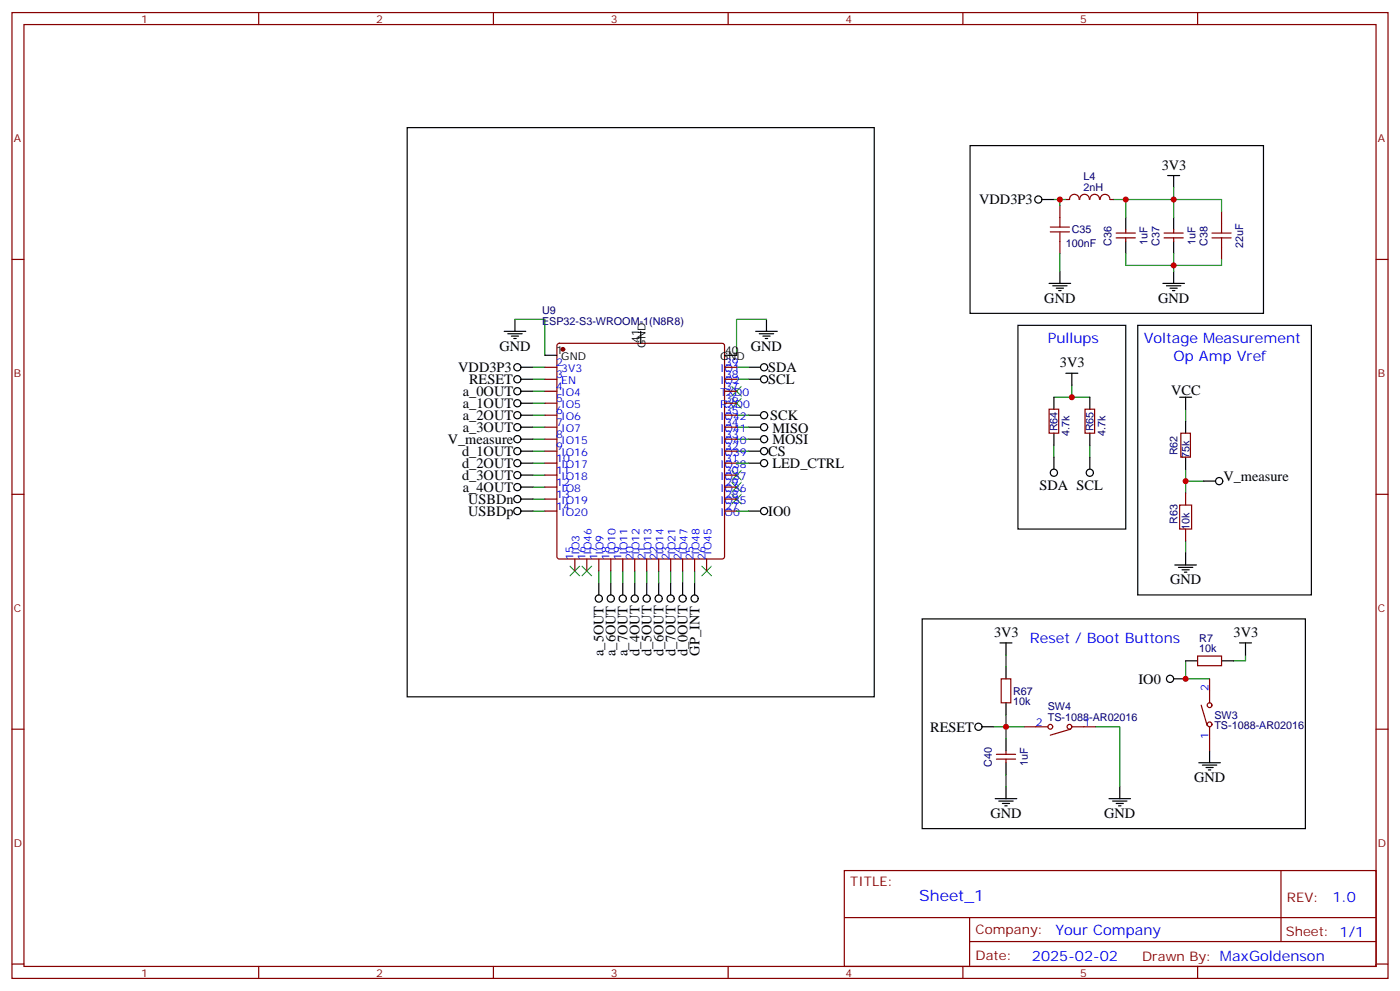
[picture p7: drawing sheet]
<svg xmlns="http://www.w3.org/2000/svg" width="412mm" height="292mm" viewBox="0 0 412 292" stroke-linecap="round" stroke-linejoin="round" font-family="sans-serif">
<g fill="none" stroke="#870000" stroke-width=".35">
<path d="M3.5 3.7h405.4v284.3h-405.4zM7.1 7.2h398.2v277.3h-398.2zM76.2 3.7v3.5M145.3 3.7v3.5M214.5 3.7v3.5M283.6 3.7v3.5M352.8 3.7v3.5M314 58.7h1M315.1 58.7a1.41 1.41 0 0 1 1.4-1.5 1.41 1.41 0 0 1 1.4 1.5M318.1 58.7a1.41 1.41 0 0 1 1.4-1.5 1.41 1.41 0 0 1 1.4 1.5M321.1 58.7a1.41 1.41 0 0 1 1.4-1.5 1.41 1.41 0 0 1 1.4 1.5M324.1 58.7a1.41 1.41 0 0 1 1.4-1.5 1.41 1.41 0 0 1 1.4 1.5"/>
<path d="M327 58.7h1.1M3.5 76.4h3.6M312.2 60.5v3.5M312.2 71.1v3.5M328.8 70h5.6M328.8 68.6h5.6M331.6 67.6v1M331.6 70v1.1M342.9 70h5.6M342.9 68.6h5.6M345.7 67.6v1M345.7 70v1.1"/>
<path d="M359.8 62.3v3.5M359.8 72.8v3.6M405.3 76.4h3.6M160.5 108.1h3.5M160.5 111.7h3.5M160.5 115.2h3.5M160.5 118.7h3.5M164.3 101.3l.4-.2h48l.5 .2 .2 .5v62.1l-.2 .5-.5 .2h-48l-.5-.3-.2-.4v-62.1zM213.4 108.1h3.6M213.4 111.7h3.6M213.4 115.2h3.6M213.4 118.7h3.6"/>
<path d="M160.5 122.2h3.5M160.5 125.8h3.5M160.5 129.3h3.5M160.5 132.8h3.5M160.5 136.3h3.5M160.5 139.9h3.5M213.4 122.2h3.6M213.4 125.8h3.6M213.4 129.3h3.6M213.4 132.8h3.6M213.4 136.3h3.6M213.4 139.9h3.6"/>
<path d="M309 120.5h2.9v7h-2.9zM319.6 120.5h2.8v7h-2.8zM347.8 127.5h2.9v7.1h-2.9zM3.5 145.5h3.6M160.5 143.4h3.5M160.5 146.9h3.5M160.5 150.5h3.5M213.4 143.4h3.6M213.4 146.9h3.6M213.4 150.5h3.6M349.2 145.2v3.5M349.2 155.8v3.5"/>
<path d="M405.3 145.5h3.6M169.3 164.6v3.5M172.9 164.6v3.5M176.4 164.6v3.5M179.9 164.6v3.5M183.4 164.6v3.5M187 164.6v3.5M190.5 164.6v3.5M194 164.6v3.5M197.6 164.6v3.5M201.1 164.6v3.5M204.6 164.6v3.5"/>
<path d="M208.1 164.6v3.5M294.9 199.8h2.8v7.1h-2.8zM352.8 193.1h7v2.9h-7zM356.3 199.8v7.1M3.5 214.7h3.6M301.6 214h7.1M315.4 214.7l-6 1.7M315.7 214h7.1M353.8 207.6l1.8 6M356.3 214v7M405.3 214.7h3.6M293.5 222.1h5.7"/>
<path d="M293.5 223.5h5.7M296.3 221v1.1M296.3 223.5v1M248.7 256.3h156.6v28.2h-156.6zM377.3 256.3v20.9M248.7 270.1h156.5M285.6 277.2h119.6M285.6 270.1v14.2M3.5 283.8h3.6M76.2 284.5v3.5M145.3 284.5v3.5M214.5 284.5v3.5"/>
<path d="M283.6 284.5v3.5M352.8 284.5v3.5M405.3 283.8h3.6"/>
<circle cx="309.4" cy="214" r=".71"/>
<circle cx="315" cy="214" r=".71"/>
<circle cx="356.3" cy="213.3" r=".71"/>
<circle cx="356.3" cy="207.6" r=".71"/>
</g>
<g fill="none" stroke="#3c3" stroke-width=".35">
<path d="M215.5 113.8l2.9 2.8M215.5 117.3l2.9 2.8M218.4 113.8l-2.9 2.8M218.4 117.3l-2.9 2.8M215.5 138.5l2.9 2.8M218.4 138.5l-2.9 2.8M215.5 145.5l2.9 2.8M215.5 142l2.9 2.8M218.4 145.5l-2.9 2.8M218.4 142l-2.9 2.8M167.9 166.7l2.8 2.8M170.7 166.7l-2.8 2.8"/>
<path d="M171.4 166.7l2.9 2.8M174.3 166.7l-2.9 2.8M206.7 166.7l2.8 2.8M209.5 166.7l-2.8 2.8"/>
</g>
<g fill="none" stroke="#000" stroke-width=".35">
<path d="M119.9 37.6h137.6v167.5h-137.6zM285.8 42.9h86.4v49.4h-86.4zM306.9 58.7h3.5M344 51.7h3.5M345.7 51.7v3.5M312.2 79.9v3.5M331.6 64v3.6M331.6 71.1v3.5M345.7 64v3.6M345.7 71.1v3.5M345.7 79.9v3.5M148.5 97.5h6.4"/>
<path d="M149.6 98.2h4.2M150.6 99h2.2M151.3 99.7h.7M151.7 94v3.5M188.7 97.5v3.6M222.6 97.5h6.4M223.7 98.2h4.2M224.7 99h2.1M225.4 99.7h.7M225.8 94v3.5M299.9 95.8h31.7v60h-31.7zM309 83.4h6.4"/>
<path d="M310.1 84.1h4.2M311.1 84.8h2.2M311.9 85.5h.7M335.1 95.8h51.2v79.4h-51.2zM342.5 83.4h6.4M343.6 84.1h4.2M344.7 84.8h2.1M345.4 85.5h.7M153.5 108.1h3.5M153.5 111.7h3.5M153.5 115.2h3.5M153.5 118.7h3.5"/>
<path d="M160.5 104.6h3.5M213.4 104.6h3.6M220.5 108.1h3.5M220.5 111.7h3.5M310.4 116.9v3.6M314 109.9h3.5M315.7 109.9v3.5M321 116.9v3.6M347.5 116.9h3.5M349.2 116.9v3.6M153.5 122.2h3.5M153.5 125.8h3.5"/>
<path d="M153.5 132.8h3.5M153.5 136.3h3.5M153.5 139.9h3.5M153.5 129.3h3.5M220.5 122.2h3.5M220.5 125.8h3.5M220.5 132.8h3.5M220.5 136.3h3.5M220.5 129.3h3.5M310.4 127.5v3.6M310.4 134.6v3.5M321 127.5v3.6"/>
<path d="M321 134.6v3.5M349.2 124v3.5M349.2 134.6v3.5M153.5 150.5h3.5M153.5 143.4h3.5M153.5 146.9h3.5M220.5 150.5h3.5M354.5 141.6h3.6M176.4 171.6v3.6M179.9 171.6v3.6M183.4 171.6v3.6M187 171.6v3.6"/>
<path d="M190.5 171.6v3.6M194 171.6v3.6M197.6 171.6v3.6M201.1 171.6v3.6M204.6 171.6v3.6M346.1 166.3h6.3M347.1 167h4.3M348.2 167.7h2.1M348.9 168.5h.7M349.2 162.8v3.5M271.6 182.2h112.9v61.7h-112.9zM294.6 189.3h3.5"/>
<path d="M296.3 189.3v3.5M296.3 196.3v3.5M345.7 199.8h3.5M349.2 194.6h3.6M359.8 194.6h3.6M365.1 189.3h3.6M366.9 189.3v3.5M289.3 214h3.5M296.3 206.9v3.5M296.3 217.5v3.5M293.2 235.1h6.3M294.2 235.8h4.2"/>
<path d="M295.3 236.5h2.1M296 237.2h.7M296.3 224.5v3.6M296.3 231.6v3.5M326.7 235.1h6.3M327.7 235.8h4.3M328.8 236.5h2.1M329.5 237.2h.7M329.8 231.6v3.5M353.1 224.5h6.4M354.2 225.2h4.2M355.2 226h2.2"/>
<path d="M356 226.7h.7M356.3 221v3.5"/>
<circle cx="305.9" cy="58.7" r="1.06"/>
<circle cx="152.4" cy="118.7" r="1.06"/>
<circle cx="152.4" cy="115.2" r="1.06"/>
<circle cx="152.4" cy="111.7" r="1.06"/>
<circle cx="152.4" cy="108.1" r="1.06"/>
<circle cx="225.1" cy="111.7" r="1.06"/>
<circle cx="225.1" cy="108.1" r="1.06"/>
<circle cx="152.4" cy="132.8" r="1.06"/>
<circle cx="152.4" cy="139.9" r="1.06"/>
<circle cx="152.4" cy="122.2" r="1.06"/>
<circle cx="152.4" cy="125.8" r="1.06"/>
<circle cx="152.4" cy="129.3" r="1.06"/>
<circle cx="152.4" cy="136.3" r="1.06"/>
<circle cx="225.1" cy="132.8" r="1.06"/>
<circle cx="225.1" cy="122.2" r="1.06"/>
<circle cx="225.1" cy="136.3" r="1.06"/>
<circle cx="225.1" cy="125.8" r="1.06"/>
<circle cx="225.1" cy="129.3" r="1.06"/>
<circle cx="310.4" cy="139.2" r="1.06"/>
<circle cx="321" cy="139.2" r="1.06"/>
<circle cx="152.4" cy="143.4" r="1.06"/>
<circle cx="152.4" cy="146.9" r="1.06"/>
<circle cx="152.4" cy="150.5" r="1.06"/>
<circle cx="225.1" cy="150.5" r="1.06"/>
<circle cx="359.1" cy="141.6" r="1.06"/>
<circle cx="176.4" cy="176.2" r="1.06"/>
<circle cx="179.9" cy="176.2" r="1.06"/>
<circle cx="183.4" cy="176.2" r="1.06"/>
<circle cx="187" cy="176.2" r="1.06"/>
<circle cx="190.5" cy="176.2" r="1.06"/>
<circle cx="194" cy="176.2" r="1.06"/>
<circle cx="197.6" cy="176.2" r="1.06"/>
<circle cx="201.1" cy="176.2" r="1.06"/>
<circle cx="204.6" cy="176.2" r="1.06"/>
<circle cx="344.7" cy="199.8" r="1.06"/>
<circle cx="288.2" cy="214" r="1.06"/>
</g>
<g fill="none" stroke="#008700" stroke-width=".35">
<path d="M310.4 58.7h3.6M312.2 58.7v1.8M328.1 58.7h31.7v3.6M331.6 58.7v5.3M345.7 55.2v8.8M312.2 74.6v5.3M331.6 74.6v3.5h14.1v1.8M345.7 74.6v3.5h14.1v-1.7M151.7 94h8.8v10.6M225.8 94h-8.8v10.6M157 108.1h3.5M157 111.7h3.5"/>
<path d="M157 118.7h3.5M157 115.2h3.5M217 108.1h3.5M217 111.7h3.5M315.7 113.4v3.5h-5.3M315.7 116.9h5.3M157 139.9h3.5M157 136.3h3.5M157 132.8h3.5M157 129.3h3.5M157 125.8h3.5M157 122.2h3.5"/>
<path d="M217 136.3h3.5M217 132.8h3.5M217 129.3h3.5M217 125.8h3.5M217 122.2h3.5M310.4 131.1v3.5M321 131.1v3.5M349.2 138.1v3.5h5.3M349.2 120.5v3.5M157 143.4h3.5M157 146.9h3.5M157 150.5h3.5"/>
<path d="M217 150.5h3.5M349.2 141.6v3.6M349.2 159.3v3.5M176.4 168.1v3.5M179.9 168.1v3.5M183.4 168.1v3.5M187 168.1v3.5M190.5 168.1v3.5M194 168.1v3.5M197.6 168.1v3.5M201.1 168.1v3.5M204.6 168.1v3.5"/>
<path d="M296.3 192.8v3.5M349.2 194.6v5.2h7.1M366.9 192.8v1.8h-3.5M292.8 214h8.8M296.3 210.4v7.1M322.8 214h7v17.6M296.3 228.1v3.5"/>
</g>
<path d="M309.4 68.3h5.6M309.4 66.9h5.6M312.2 64v2.9M312.2 68.3v2.8M357 70h5.7M357 68.6h5.7M359.8 65.8v2.8M359.8 70v2.8M347.5 148.7h3.5v7.1h-3.5z" fill="none" stroke="#a10000" stroke-width=".35"/>
<circle cx="165.8" cy="102.8" r=".53" fill="#870000" stroke="#870000" stroke-width=".35"/>
<g fill="#c00">
<circle cx="349.3" cy="141.6" r=".88"/>
<circle cx="315.7" cy="116.9" r=".88"/>
<circle cx="345.7" cy="58.7" r=".88"/>
<circle cx="331.6" cy="58.7" r=".88"/>
<circle cx="345.7" cy="78.1" r=".88"/>
<circle cx="312.2" cy="58.7" r=".88"/>
<circle cx="349.3" cy="199.8" r=".88"/>
<circle cx="296.3" cy="214" r=".88"/>
</g>
<text font-size="4.6" fill="#00f" x="270.8" y="265.3">Sheet_1</text>
<g font-size="4.2">
<text x="342.2" y="49.9">3V3</text>
<text x="288.5" y="60.2">VDD3P3</text>
<text x="307.6" y="89.1">GND</text>
<text x="341.1" y="89.1">GND</text>
<text x="147.1" y="103.2">GND</text>
<text x="221.2" y="103.2">GND</text>
<text x="135" y="109.6">VDD3P3</text>
<text x="138.2" y="113.1">RESET</text>
<text x="226.3" y="109.5">SDA</text>
<text x="226.3" y="113.1">SCL</text>
<text x="312.2" y="108.1">3V3</text>
<text x="136.4" y="116.6">a_0OUT</text>
<text x="345" y="116.2">VCC</text>
<text x="136.4" y="120.1">a_1OUT</text>
<text x="136.4" y="123.6">a_2OUT</text>
<text x="226.9" y="123.7">SCK</text>
<text x="131.9" y="130.7">V_measure</text>
<text x="136.4" y="127.2">a_3OUT</text>
<text x="227.5" y="130.7">MOSI</text>
<text x="227.5" y="127.5">MISO</text>
<text x="136.1" y="134.2">d_1OUT</text>
<text x="136.1" y="137.8">d_2OUT</text>
<text x="226.3" y="134.2">CS</text>
<text x="227.5" y="137.7">LED_CTRL</text>
<text x="136.1" y="141.3">d_3OUT</text>
<text x="360.4" y="141.6">V_measure</text>
<text x="136.4" y="144.8">a_4OUT</text>
<text x="137.9" y="148.4">USBDn</text>
<text x="306.2" y="144.2">SDA SCL</text>
<text x="137.9" y="151.9">USBDp</text>
<text x="226.3" y="151.9">IO0</text>
<text x="344.7" y="172">GND</text>
<text x="292.8" y="187.5">3V3</text>
<text x="363.4" y="187.5">3V3</text>
<text x="177.8" y="193.1" transform="rotate(-90 177.8 193.1)">a_5OUT</text>
<text x="181.3" y="193.1" transform="rotate(-90 181.3 193.1)">a_6OUT</text>
<text x="184.8" y="193.1" transform="rotate(-90 184.8 193.1)">a_7OUT</text>
<text x="188.4" y="193.3" transform="rotate(-90 188.4 193.3)">d_4OUT</text>
<text x="191.9" y="193.3" transform="rotate(-90 191.9 193.3)">d_5OUT</text>
<text x="195.5" y="193.3" transform="rotate(-90 195.5 193.3)">d_6OUT</text>
<text x="199" y="193.3" transform="rotate(-90 199 193.3)">d_7OUT</text>
<text x="202.5" y="193.3" transform="rotate(-90 202.5 193.3)">d_0OUT</text>
<text x="206" y="193" transform="rotate(-90 206 193)">GP_INT</text>
<text x="335.4" y="201.3">IO0</text>
<text x="274" y="215.4">RESET</text>
<text x="351.7" y="230.2">GND</text>
<text x="291.7" y="240.8">GND</text>
<text x="325.3" y="240.8">GND</text>
</g>
<g font-size="4.2" fill="#00f">
<text x="308.7" y="101.1">Pullups</text>
<text x="336.9" y="101.1">Voltage Measurement</text>
<text x="345.7" y="106.4">Op Amp Vref</text>
<text x="303.4" y="189.3">Reset / Boot Buttons</text>
<text x="392.5" y="265.6">1.0</text>
<text x="310.9" y="275.1">Your Company</text>
<text x="304" y="282.9">2025-02-02</text>
</g>
<g font-size="3.9" fill="#800">
<text x="250.5" y="260.9">TITLE:</text>
<text x="379.1" y="265.6">REV:</text>
<text x="287.4" y="275.1">Company:</text>
<text x="378.7" y="275.7">Sheet: 1/1</text>
<text x="287.4" y="282.8">Date:</text>
<text x="336.4" y="282.8">Drawn By: MaxGoldenson</text>
</g>
<g font-size="3.2" fill="#800">
<text x="41.6" y="6.7">1</text>
<text x="110.8" y="6.7">2</text>
<text x="179.9" y="6.7">3</text>
<text x="249.1" y="6.7">4</text>
<text x="318.2" y="6.7">5</text>
<text x="4.1" y="41.8">A</text>
<text x="405.9" y="41.8">A</text>
<text x="4.1" y="110.9">B</text>
<text x="405.9" y="110.9">B</text>
<text x="4.1" y="180.1">C</text>
<text x="405.9" y="180.1">C</text>
<text x="4.1" y="249.2">D</text>
<text x="405.9" y="249.2">D</text>
<text x="41.6" y="287.5">1</text>
<text x="110.8" y="287.5">2</text>
<text x="179.9" y="287.5">3</text>
<text x="249.1" y="287.5">4</text>
<text x="318.2" y="287.5">5</text>
</g>
<g font-size="3.2" fill="#000080">
<text x="319.2" y="53">L4</text>
<text x="319.2" y="56.2">2nH</text>
<text x="315.7" y="68.7">C35</text>
<text x="314" y="72.8">100nF</text>
<text x="327.5" y="72.3" transform="rotate(-90 327.5 72.3)">C36</text>
<text x="338" y="72.2" transform="rotate(-90 338 72.2)">1uF</text>
<text x="341.6" y="72.3" transform="rotate(-90 341.6 72.3)">C37</text>
<text x="352.1" y="72.2" transform="rotate(-90 352.1 72.2)">1uF</text>
<text x="355.7" y="72.3" transform="rotate(-90 355.7 72.3)">C38</text>
<text x="366.2" y="73.1" transform="rotate(-90 366.2 73.1)">22uF</text>
<text x="159.7" y="95.5">ESP32-S3-WROOM-1(N8R8)</text>
<text x="159.7" y="92.5">U9</text>
<text x="311.6" y="127" transform="rotate(-90 311.6 127)">R64</text>
<text x="315.1" y="128.3" transform="rotate(-90 315.1 128.3)">4.7k</text>
<text x="322.1" y="127" transform="rotate(-90 322.1 127)">R65</text>
<text x="325.7" y="128.3" transform="rotate(-90 325.7 128.3)">4.7k</text>
<text x="346.9" y="134.1" transform="rotate(-90 346.9 134.1)">R62</text>
<text x="350.4" y="134.9" transform="rotate(-90 350.4 134.9)">75k</text>
<text x="346.9" y="154.3" transform="rotate(-90 346.9 154.3)">R63</text>
<text x="350.4" y="156.1" transform="rotate(-90 350.4 156.1)">10k</text>
<text x="353.3" y="188.9">R7</text>
<text x="353.3" y="192.1">10k</text>
<text x="298.4" y="207.7">10k</text>
<text x="298.4" y="204.5">R67</text>
<text x="308.6" y="209">SW4</text>
<text x="308.6" y="212.2">TS-1088-AR02016</text>
<text x="357.7" y="214.7">TS-1088-AR02016</text>
<text x="357.7" y="211.6">SW3</text>
<text x="292.2" y="225.8" transform="rotate(-90 292.2 225.8)">C40</text>
<text x="302.8" y="225.6" transform="rotate(-90 302.8 225.6)">1uF</text>
</g>
<g font-size="3.2">
<text x="188.4" y="100.9" transform="rotate(-90 188.4 100.9)">41</text>
<text x="163.9" y="104.2">1</text>
<text x="165.3" y="106">GND</text>
<text x="190.1" y="102.4" transform="rotate(-90 190.1 102.4)">GND</text>
<text x="212.1" y="106">GND</text>
<text x="213.6" y="104.2">40</text>
</g>
<g font-size="3.2" fill="#00f">
<text x="163.9" y="107.8">2</text>
<text x="213.6" y="107.8">39</text>
<text x="163.9" y="111.3">3</text>
<text x="165.3" y="109.5">3V3</text>
<text x="165.3" y="113.1">EN</text>
<text x="212.1" y="113.1">IO2</text>
<text x="212.1" y="109.5">IO1</text>
<text x="213.6" y="111.3">38</text>
<text x="163.9" y="114.8">4</text>
<text x="163.9" y="118.4">5</text>
<text x="165.3" y="116.6">IO4</text>
<text x="212.1" y="116.6">TXD0</text>
<text x="213.6" y="118.4">36</text>
<text x="213.6" y="114.8">37</text>
<text x="163.9" y="121.9">6</text>
<text x="163.9" y="125.4">7</text>
<text x="165.3" y="120.1">IO5</text>
<text x="165.3" y="123.6">IO6</text>
<text x="212.1" y="123.6">IO42</text>
<text x="212.1" y="120.1">RXD0</text>
<text x="213.6" y="125.4">34</text>
<text x="213.6" y="121.9">35</text>
<text x="163.9" y="128.9">8</text>
<text x="165.3" y="127.2">IO7</text>
<text x="165.3" y="130.7">IO15</text>
<text x="212.1" y="130.7">IO40</text>
<text x="212.1" y="127.2">IO41</text>
<text x="213.6" y="128.9">33</text>
<text x="163.9" y="132.5">9</text>
<text x="163.9" y="136">10</text>
<text x="165.3" y="134.2">IO16</text>
<text x="165.3" y="137.8">IO17</text>
<text x="212.1" y="137.8">IO38</text>
<text x="212.1" y="134.2">IO39</text>
<text x="213.6" y="136">31</text>
<text x="213.6" y="132.5">32</text>
<text x="163.9" y="139.5">11</text>
<text x="163.9" y="143.1">12</text>
<text x="165.3" y="141.3">IO18</text>
<text x="212.1" y="141.3">IO37</text>
<text x="213.6" y="143.1">29</text>
<text x="213.6" y="139.5">30</text>
<text x="163.9" y="146.6">13</text>
<text x="165.3" y="144.8">IO8</text>
<text x="165.3" y="148.3">IO19</text>
<text x="212.1" y="148.3">IO35</text>
<text x="212.1" y="144.8">IO36</text>
<text x="213.6" y="146.6">28</text>
<text x="163.9" y="150.1">14</text>
<text x="165.3" y="151.9">IO20</text>
<text x="212.1" y="151.9">IO0</text>
<text x="213.6" y="150.1">27</text>
<text x="169" y="164.7" transform="rotate(-90 169 164.7)">15</text>
<text x="170.7" y="163.3" transform="rotate(-90 170.7 163.3)">IO3</text>
<text x="172.5" y="164.7" transform="rotate(-90 172.5 164.7)">16</text>
<text x="174.3" y="163.3" transform="rotate(-90 174.3 163.3)">IO46</text>
<text x="176" y="164.7" transform="rotate(-90 176 164.7)">17</text>
<text x="177.8" y="163.3" transform="rotate(-90 177.8 163.3)">IO9</text>
<text x="179.6" y="164.7" transform="rotate(-90 179.6 164.7)">18</text>
<text x="181.3" y="163.3" transform="rotate(-90 181.3 163.3)">IO10</text>
<text x="183.1" y="164.7" transform="rotate(-90 183.1 164.7)">19</text>
<text x="184.9" y="163.3" transform="rotate(-90 184.9 163.3)">IO11</text>
<text x="186.6" y="164.7" transform="rotate(-90 186.6 164.7)">20</text>
<text x="188.4" y="163.3" transform="rotate(-90 188.4 163.3)">IO12</text>
<text x="190.1" y="164.7" transform="rotate(-90 190.1 164.7)">21</text>
<text x="191.9" y="163.3" transform="rotate(-90 191.9 163.3)">IO13</text>
<text x="193.7" y="164.7" transform="rotate(-90 193.7 164.7)">22</text>
<text x="195.4" y="163.3" transform="rotate(-90 195.4 163.3)">IO14</text>
<text x="197.2" y="164.7" transform="rotate(-90 197.2 164.7)">23</text>
<text x="199" y="163.3" transform="rotate(-90 199 163.3)">IO21</text>
<text x="200.7" y="164.7" transform="rotate(-90 200.7 164.7)">24</text>
<text x="202.5" y="163.3" transform="rotate(-90 202.5 163.3)">IO47</text>
<text x="204.3" y="164.7" transform="rotate(-90 204.3 164.7)">25</text>
<text x="206" y="163.3" transform="rotate(-90 206 163.3)">IO48</text>
<text x="207.8" y="164.7" transform="rotate(-90 207.8 164.7)">26</text>
<text x="209.5" y="163.3" transform="rotate(-90 209.5 163.3)">IO45</text>
<text x="356" y="203.4" transform="rotate(-90 356 203.4)">2</text>
<text x="305.2" y="213.6">2</text>
<text x="319.3" y="213.6">1</text>
<text x="356" y="217.5" transform="rotate(-90 356 217.5)">1</text>
</g>
</svg>
